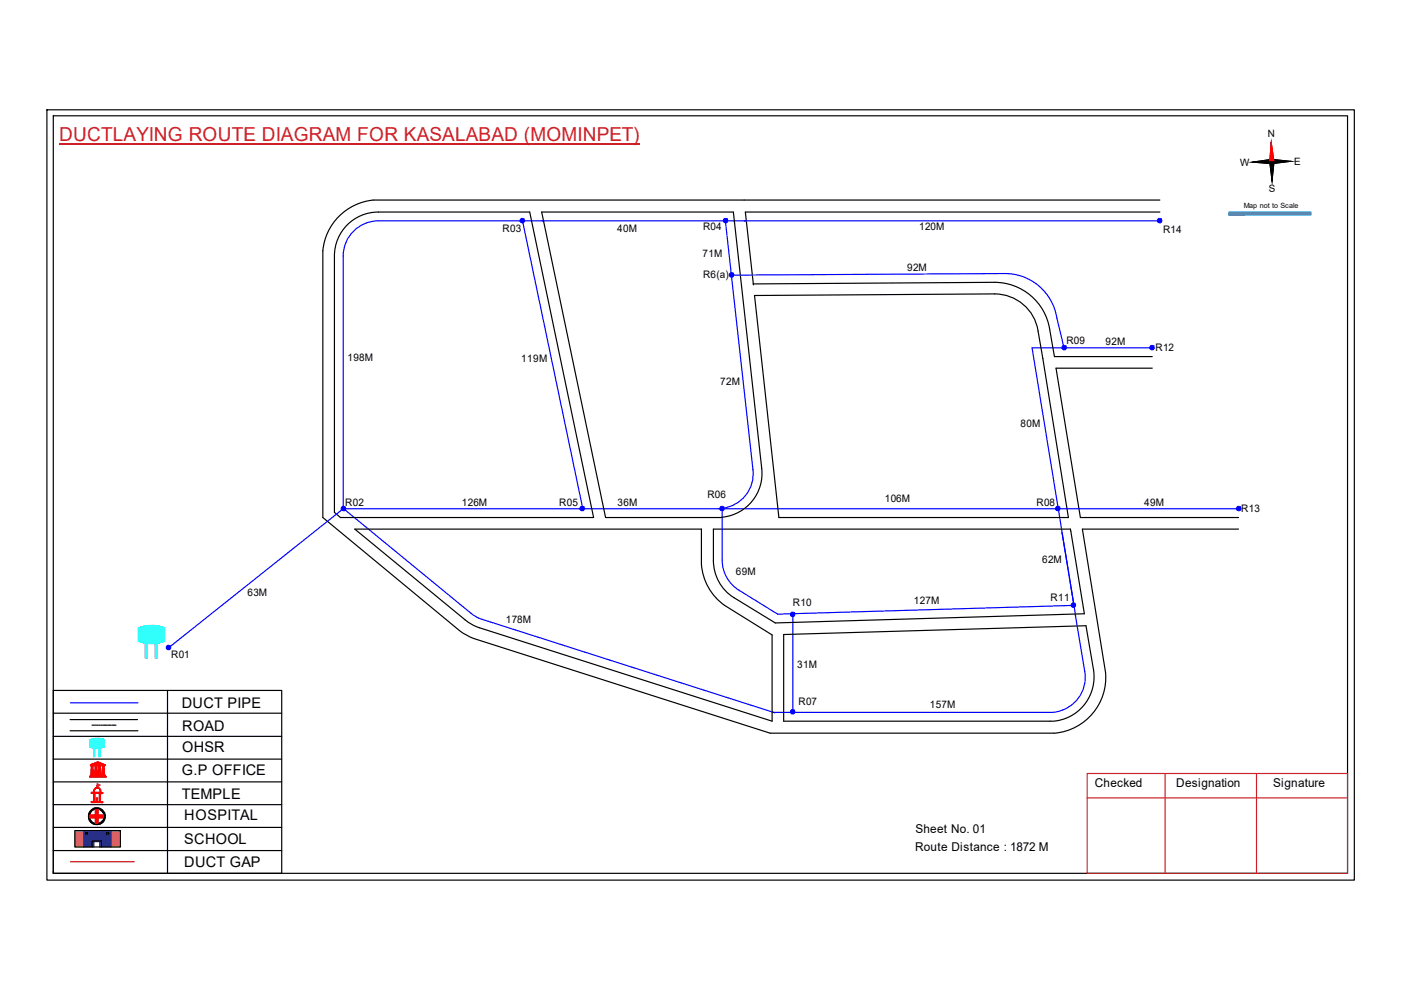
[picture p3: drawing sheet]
<svg xmlns="http://www.w3.org/2000/svg" width="297mm" height="210mm" viewBox="0 0 297 210" stroke-linecap="round" stroke-linejoin="round" font-family="sans-serif">
<path d="M11.3 151.2h48.4M11.3 156.1h48.4M14.9 152.6h14.3M14.9 154.9h14.3M35.5 146.4v38.8M11.3 175.4h48.4M11.3 161h48.4M11.3 165.8h48.4M11.3 170.6h48.4M11.3 180.3h48.4" fill="none" stroke="#000" stroke-width=".25"/>
<path d="M21 158.6h.3v1.8h-.3z" fill-rule="evenodd" fill="#0ffffc"/>
<path d="M21 158.6h.3v1.8h-.3z" fill="none" stroke="#0ffffc" stroke-width=".21"/>
<path d="M19.9 158.6h.2v1.8h-.2z" fill-rule="evenodd" fill="#0ffffc"/>
<path d="M19 156.9l1.6-.4 1.5 .3v1.6l-1.5 .3-1.6-.4zM19.9 158.6h.2v1.8h-.2z" fill="none" stroke="#0ffffc" stroke-width=".21"/>
<path d="M19 156.8a4 4 0 0 1 3.1 0v1.7a4.5 4.5 0 0 1-3-.1z" fill-rule="evenodd" fill="#0ffffc"/>
<path d="M19 156.8a4 4 0 0 1 3.1 0v1.7a4.5 4.5 0 0 1-3-.1z" fill="none" stroke="#0ffffc" stroke-width=".21"/>
<path d="M19 164.6h3.5v.2h-3.5zM19.2 164.3h3.1v.2h-3.1zM19.2 162.1l1.5-.6 1.6 .7zM19.3 162.4l.6-.1-.2 .1 .1 1.7h-.5l.1-1.7zM19.3 164.2h2.8v.1h-2.8zM19.5 162.1l1.2-.5 1.3 .5zM20.1 162.3h.5v1.8h-.5zM20.7 161.7l.2 .1-.2 .3zM20.9 162.3h.5v1.8h-.5zM21.6 162.3l.6 .1h-.1v1.7h-.4l.1-1.7z" fill="none" stroke="#f00" stroke-width=".21"/>
<path d="M21.6 162.3h.5v1.8h-.5z" fill-rule="evenodd" fill="#f00"/>
<path d="M21.6 162.3h.5v1.8h-.5z" fill="none" stroke="#f00" stroke-width=".21"/>
<path d="M20.9 162.3h.5v1.8h-.5z" fill-rule="evenodd" fill="#f00"/>
<path d="M20.9 162.3h.5v1.8h-.5z" fill="none" stroke="#f00" stroke-width=".21"/>
<path d="M20.1 162.3h.5v1.8h-.5z" fill-rule="evenodd" fill="#f00"/>
<path d="M20.1 162.3h.5v1.8h-.5z" fill="none" stroke="#f00" stroke-width=".21"/>
<path d="M19.3 162.3h.5v1.8h-.5z" fill-rule="evenodd" fill="#f00"/>
<path d="M19.3 162.3h.5v1.8h-.5z" fill="none" stroke="#f00" stroke-width=".21"/>
<path d="M20.6 161.7h.4v.4h-.4z" fill-rule="evenodd" fill="#f00"/>
<path d="M19 164.6h3.6v.2h-3.6zM19 164.7h3.6M19.2 164.3h3.1v.2h-3.1zM19.2 164.4h3.1M19.3 164.2h2.8v.1h-2.8zM19.3 164.3h2.8M20.6 161.7h.4v.4h-.4z" fill="none" stroke="#f00" stroke-width=".21"/>
<path d="M19.2 162.1l1-.4a.94 .94 0 0 1 1.1 0l1 .4v.2h-3.1zM19.9 162.1h.7l-.1-.3zM21 161.8l-.1 .3h.7z" fill-rule="evenodd" fill="#f00"/>
<path d="M19.2 162.1l1-.4a.94 .94 0 0 1 1.1 0l1 .4v.2h-3.1zM19.9 162.1l.6-.3 .1 .3zM20.1 168.1h1l-.1 1.9-.9-.1zM20.1 167.2a.73 .73 0 0 1 .9-.2 .73 .73 0 0 1 .4 .9v.2h.4v.1h-.5v1.7l.5 .1v.2l-2.5-.1v-.2h.6v-1.8h-.5v-.1h.5v-.4zM20.1 167.3a.55 .55 0 0 1 1 0l.2 .8-1.4-.1zM20.5 169.2l.1 .6zM20.6 166.5l.1 .5zM21 161.8l.6 .3h-.7z" fill="none" stroke="#f00" stroke-width=".21"/>
<path d="M20.6 166.2l.6 .3-.5 .3z" fill="none" stroke="#e66000" stroke-width=".21"/>
<path d="M20 167.2a.8 .8 0 0 1 1.4 .3v.5l.4 .1v.1l-.5 .1v1.5l.1 .2h.4v.2h-2.5v-.3l.6-.1v-1.6h-.6v-.2h.5zM20.1 167.4l-.2 .6h1.3l-.1-.6-.2-.3h-.5zM20.1 168.3v1.6h.9v-1.7zM20.4 169.2h.3l-.1 .7h-.2z" fill-rule="evenodd" fill="#f00"/>
<path d="M20 167.2a.8 .8 0 0 1 1.4 .3v.5l.4 .1v.1l-.5 .1v1.5l.1 .2h.4v.2h-2.5v-.3l.6-.1v-1.6h-.6v-.2h.5zM20.1 167.4l.3-.3h.5l.2 .3 .1 .6h-1.3zM20.1 168.3l.9-.1v1.7h-.9zM20.4 169.2h.3l-.1 .7h-.2z" fill="none" stroke="#f00" stroke-width=".21"/>
<path d="M20.6 166.5v.5z" fill="#f00"/>
<path d="M20.6 166.5v.5z" fill="none" stroke="#f00" stroke-width=".21"/>
<path d="M20.6 166.5v.5z" fill="#f00"/>
<path d="M20.6 166.5v.5z" fill="none" stroke="#f00" stroke-width=".21"/>
<path d="M20.6 166.5v.5z" fill="#f00"/>
<path d="M20.6 166.5v.5zM20.6 166.5v.5" fill="none" stroke="#f00" stroke-width=".21"/>
<path d="M20.7 166.8l-.1 .2z" fill="#f00"/>
<path d="M20.7 166.8l-.1 .2z" fill="none" stroke="#f00" stroke-width=".21"/>
<path d="M20.7 166.8v.2z" fill="#f00"/>
<path d="M20.7 166.8v.2z" fill="none" stroke="#f00" stroke-width=".21"/>
<path d="M20.6 167h.1z" fill="#f00"/>
<path d="M20.6 167h.1z" fill="none" stroke="#f00" stroke-width=".21"/>
<path d="M20.6 167h.1z" fill="#f00"/>
<path d="M20.6 167h.1z" fill="none" stroke="#f00" stroke-width=".21"/>
<path d="M20.6 166.2l.6 .3-.6 .3z" fill-rule="evenodd" fill="#e66000"/>
<path d="M20.6 166.2l.6 .3-.6 .3z" fill="none" stroke="#e66000" stroke-width=".21"/>
<path d="M11.3 146.4h48.4v38.8h-48.4zM19.5 153.8h.4M20 153.8h.3M20.4 153.8h.4M21 153.8h.2M21.4 153.8h.3M21.9 153.8h.3M22.3 153.8h.3M22.8 153.8h.4M23.2 153.8h.4M23.7 153.8h.4M24.2 153.8h.4" fill="none" stroke="#000" stroke-width=".25"/>
<path d="M14.9 149h14.3" fill="none" stroke="#00f" stroke-width=".25"/>
<g fill="none" stroke="#000" stroke-width=".21">
<path d="M19.3 172a1.56 1.56 0 0 1 2.7 .5 1.59 1.59 0 0 1-.6 1.8 1.54 1.54 0 0 1-2.1-.2 1.54 1.54 0 0 1 0-2.1z"/>
<circle cx="20.5" cy="173" r="1.81"/>
<circle cx="20.5" cy="173.1" r="1.78"/>
<circle cx="20.5" cy="173.1" r="1.59"/>
</g>
<path d="M18.7 173a1.81 1.81 0 0 1 3.6 0 1.81 1.81 0 0 1-3.6 0zM19.6 171.8a1.57 1.57 0 0 0 .3 2.7 1.57 1.57 0 0 0 2.2-1.6 1.69 1.69 0 0 0-2.2-1.3z" fill-rule="evenodd" fill="#000"/>
<path d="M19.1 172.8h1.2v-1.1h.5v1.1h1.1v.6h-1.1v1.1h-.5v-1.1h-1.2z" fill="none" stroke="#f00" stroke-width=".25"/>
<path d="M19.1 172.8h1.1v-1.1h.6v1.1h1.1v.6h-1.1v1.1h-.6v-1.1h-1.1z" fill-rule="evenodd" fill="#f00"/>
<path d="M19.1 172.8h1.1v-1.1h.6v1.1h1.1v.6h-1.1v1.1h-.6v-1.1h-1.1z" fill="none" stroke="#f00" stroke-width=".21"/>
<path d="M14.9 182.7h13.6" fill="none" stroke="#f00" stroke-width=".25"/>
<path d="M15.9 176.1h1.9v3.5h-1.9zM23.6 176.1h1.9v3.5h-1.9z" fill-rule="evenodd" fill="#c8c92d"/>
<path d="M15.9 176.1h1.9v3.5h-1.9zM23.6 176.1h1.9v3.5h-1.9z" fill="none" stroke="#c8c92d" stroke-width=".21"/>
<path d="M17.7 176.1h5.9v3.5h-2.5v-1.1h-1.2v1.1h-2.2zM18.2 176.5v.4h.3v-.4zM22.6 176.5v.4h.4v-.4z" fill-rule="evenodd" fill="#293189"/>
<path d="M17.7 176.1h5.9v3.5h-2.5v-1.1h-1.2v1.1h-2.2zM18.2 176.5h.3v.4h-.3zM22.6 176.5h.4v.4h-.4z" fill="none" stroke="#293189" stroke-width=".21"/>
<path d="M9.9 23.3h277.2v163.3h-277.2zM11.3 24.6h274.4v160.6h-274.4zM269.5 30.2l.2 8.2M15.9 176.1h9.6v3.5h-9.6zM18.2 176.5h.4v.4h-.4zM19.5 179.6v-1.3h2v1.3M22.6 176.5h.5v.4h-.5zM11.3 184.8v.4" fill="none" stroke="#000" stroke-width=".25"/>
<path d="M12.6 30.4h123M230.5 164h55.2v21.2h-55.2zM230.5 169.2h55.2M247 164v21.2M266.4 164v21.2" fill="none" stroke="#cd2027" stroke-width=".25"/>
<path d="M265.6 34.4l4-.6v.9zM269.6 33.8l4.1 .4-4.1 .5z" fill="#000"/>
<path d="M265.6 34.4l4-.6v.9zM269.6 33.8l4.1 .4-4.1 .5z" fill="none" stroke="#000" stroke-width=".21"/>
<path d="M269.5 30.2l.6 4.1h-.9z" fill="#f00"/>
<path d="M269.5 30.2l.6 4.1h-.9z" fill="none" stroke="#f00" stroke-width=".21"/>
<path d="M269.2 34.3h.9l-.4 4.1zM265.6 34.4l4-.6v.9zM269.6 33.8l4.1 .4-4.1 .5z" fill="#000"/>
<path d="M265.6 34.4l4-.6v.9zM269.2 34.3h.9l-.4 4.1zM269.6 33.8l4.1 .4-4.1 .5z" fill="none" stroke="#000" stroke-width=".21"/>
<path d="M269.5 30.2l.2 8.2" fill="none" stroke="#000" stroke-width=".25"/>
<path d="M269.5 30.2l.6 4.1h-.9z" fill="#f00"/>
<path d="M269.5 30.2l.6 4.1h-.9z" fill="none" stroke="#f00" stroke-width=".21"/>
<path d="M269.2 34.3h.9l-.4 4.1z" fill="#000"/>
<path d="M269.2 34.3h.9l-.4 4.1z" fill="none" stroke="#000" stroke-width=".21"/>
<path d="M269.5 30.2l.1 4.1" fill="none" stroke="#f00" stroke-width=".25"/>
<path d="M269.6 34.3l.1 4.1" fill="none" stroke="#000" stroke-width=".25"/>
<path d="M260.6 45h17.2v.6h-17.2z" fill-rule="evenodd" fill="#0093dd"/>
<path d="M260.6 45h17.2v.6h-17.2z" fill="none" stroke="#0093dd" stroke-width=".21"/>
<path d="M260.6 45h17.3v.6h-17.3z" fill="none" stroke="#0093dd" stroke-width=".25"/>
<path d="M73.2 48.1a9.3 9.3 0 0 1 7-3.1h32.1l13.6 64.7h-53.7l-1.3-1.1v-54.3a9.3 9.3 0 0 1 2.3-6.2zM114.8 45h40.7l6 54.3a9.4 9.4 0 0 1-9.2 10.4h-23.9zM245.9 42.4h-166.8a11.9 11.9 0 0 0-10.7 10.8v56.5l29.4 24.3 2.7 1.4 62.8 20h60.2a11.8 11.8 0 0 0 10.9-12.8l-4.9-30.4h33.1M245.9 45h-87.9l1.7 15.2M159.7 60.2h.1M159.7 60.2l51.2-.3a11.8 11.8 0 0 1 11.6 9.9l1.1 5.8h20.7M160 62.7l50.9-.4a9.3 9.3 0 0 1 9.2 7.9l6.4 39.5h-61.4zM244.3 78.1h-20.4l5.2 31.6h33.5M75.2 112.2h73.5v7.4a11.7 11.7 0 0 0 4.9 8.8l10.1 6.2v18.3l-63.1-20.2-2-1.3zM151.3 112.2h75.6l3 17.9-65.5 2-8.7-5.4a9.3 9.3 0 0 1-4.4-7.9zM166.2 134.5l64-1.8 1.7 9.4a9.4 9.4 0 0 1-9.3 10.8h-56.4z" fill="none" stroke="#000" stroke-width=".25"/>
<path d="M110.8 46.8l12.8 61.1M153.8 46.8l5.8 52.8a7.5 7.5 0 0 1-7.3 8.3h-79.5v-53.6a7.5 7.5 0 0 1 7.4-7.5h165.7M155.1 58.3l57.9-.3a11.1 11.1 0 0 1 11.1 9.4l1.5 6.3M244.3 73.7h-25.5l9.2 56.8M72.9 107.9l26.9 22.1 1.6 1 62.9 20.1M153.1 107.8v11a7.5 7.5 0 0 0 3.6 6.3l8.2 5.1 62.8-1.8M153.1 107.9h109.7M168.1 130.1v20.9M228 130.2l2 12.2a7.5 7.5 0 0 1-7.4 8.6h-58.6" fill="none" stroke="#00f" stroke-width=".25"/>
<circle cx="262.7" cy="107.8" r=".49" fill="#00f"/>
<circle cx="262.7" cy="107.8" r=".49" fill="none" stroke="#00f" stroke-width=".21"/>
<circle cx="224.3" cy="107.8" r=".49" fill="#00f"/>
<circle cx="224.3" cy="107.8" r=".49" fill="none" stroke="#00f" stroke-width=".21"/>
<circle cx="227.6" cy="128.3" r=".49" fill="#00f"/>
<circle cx="227.6" cy="128.3" r=".49" fill="none" stroke="#00f" stroke-width=".21"/>
<circle cx="168.1" cy="150.9" r=".49" fill="#00f"/>
<circle cx="168.1" cy="150.9" r=".49" fill="none" stroke="#00f" stroke-width=".21"/>
<circle cx="168.1" cy="130.2" r=".49" fill="#00f"/>
<circle cx="168.1" cy="130.2" r=".49" fill="none" stroke="#00f" stroke-width=".21"/>
<circle cx="72.8" cy="107.8" r=".49" fill="#00f"/>
<circle cx="72.8" cy="107.8" r=".49" fill="none" stroke="#00f" stroke-width=".21"/>
<circle cx="123.5" cy="107.8" r=".49" fill="#00f"/>
<circle cx="123.5" cy="107.8" r=".49" fill="none" stroke="#00f" stroke-width=".21"/>
<circle cx="153.1" cy="107.8" r=".49" fill="#00f"/>
<circle cx="153.1" cy="107.8" r=".49" fill="none" stroke="#00f" stroke-width=".21"/>
<circle cx="110.8" cy="46.7" r=".49" fill="#00f"/>
<circle cx="110.8" cy="46.7" r=".49" fill="none" stroke="#00f" stroke-width=".21"/>
<circle cx="153.9" cy="46.7" r=".49" fill="#00f"/>
<circle cx="153.9" cy="46.7" r=".49" fill="none" stroke="#00f" stroke-width=".21"/>
<circle cx="155.1" cy="58.3" r=".49" fill="#00f"/>
<circle cx="155.1" cy="58.3" r=".49" fill="none" stroke="#00f" stroke-width=".21"/>
<circle cx="225.7" cy="73.7" r=".49" fill="#00f"/>
<circle cx="225.7" cy="73.7" r=".49" fill="none" stroke="#00f" stroke-width=".21"/>
<circle cx="244.3" cy="73.7" r=".49" fill="#00f"/>
<circle cx="244.3" cy="73.7" r=".49" fill="none" stroke="#00f" stroke-width=".21"/>
<circle cx="245.9" cy="46.7" r=".49" fill="#00f"/>
<circle cx="245.9" cy="46.7" r=".49" fill="none" stroke="#00f" stroke-width=".21"/>
<circle cx="35.7" cy="137.2" r=".49" fill="#00f"/>
<circle cx="35.7" cy="137.2" r=".49" fill="none" stroke="#00f" stroke-width=".21"/>
<path d="M72.8 107.9l-37 29.4" fill="none" stroke="#00f" stroke-width=".25"/>
<path d="M32.9 136.2h.5v3.3h-.5z" fill-rule="evenodd" fill="#0ffffc"/>
<path d="M32.9 136.2h.5v3.3h-.5z" fill="none" stroke="#0ffffc" stroke-width=".21"/>
<path d="M30.8 136.2h.5v3.3h-.5z" fill-rule="evenodd" fill="#0ffffc"/>
<path d="M29.3 133.2a7.3 7.3 0 0 1 5.5-.1v2.8a6.9 6.9 0 0 1-5.5 0zM30.8 136.2h.5v3.3h-.5z" fill="none" stroke="#0ffffc" stroke-width=".21"/>
<path d="M29.3 133.1a7.8 7.8 0 0 1 5.6 0v2.8a3.1 3.1 0 0 1-2.2 .6 5.6 5.6 0 0 1-3.3-.5z" fill-rule="evenodd" fill="#0ffffc"/>
<path d="M29.3 133.1a7.8 7.8 0 0 1 5.6 0v2.8a3.1 3.1 0 0 1-2.2 .6 5.6 5.6 0 0 1-3.3-.5z" fill="none" stroke="#0ffffc" stroke-width=".21"/>
<text font-size="4.1" fill="#cd2027" x="12.6" y="29.9">DUCTLAYING ROUTE DIAGRAM FOR KASALABAD (MOMINPET)</text>
<g font-size="3.1">
<text x="38.6" y="150">DUCT PIPE</text>
<text x="38.6" y="154.9">ROAD</text>
<text x="38.6" y="159.5">OHSR</text>
<text x="38.6" y="164.3">G.P OFFICE</text>
<text x="38.6" y="169.3">TEMPLE</text>
<text x="39.1" y="173.9">HOSPITAL</text>
<text x="39.1" y="179">SCHOOL</text>
<text x="39.1" y="183.8">DUCT GAP</text>
</g>
<g font-size="2.6">
<text x="232.1" y="167">Checked</text>
<text x="249.4" y="167">Designation</text>
<text x="270" y="167">Signature</text>
<text x="194.1" y="176.6">Sheet No. 01</text>
<text x="194" y="180.3">Route Distance : 1872 M</text>
</g>
<g font-size="2.2">
<text x="106.5" y="49.1">R03</text>
<text x="130.8" y="49.1">40M</text>
<text x="149.1" y="48.8">R04</text>
<text x="194.9" y="48.7">120M</text>
<text x="246.6" y="49.4">R14</text>
<text x="149" y="54.4">71M</text>
<text x="149.1" y="59">R6(a)</text>
<text x="192.3" y="57.4">92M</text>
<text x="73.7" y="76.5">198M</text>
<text x="110.5" y="76.7">119M</text>
<text x="226.1" y="72.9">R09</text>
<text x="234.4" y="73.2">92M</text>
<text x="245" y="74.4">R12</text>
<text x="152.7" y="81.6">72M</text>
<text x="216.4" y="90.6">80M</text>
<text x="73.2" y="107.3">R02</text>
<text x="97.9" y="107.3">126M</text>
<text x="118.6" y="107.3">R05</text>
<text x="130.9" y="107.3">36M</text>
<text x="150" y="105.6">R06</text>
<text x="187.6" y="106.3">106M</text>
<text x="219.7" y="107.4">R08</text>
<text x="242.6" y="107.2">49M</text>
<text x="263.2" y="108.6">R13</text>
<text x="220.9" y="119.4">62M</text>
<text x="156" y="121.9">69M</text>
<text x="52.4" y="126.3">63M</text>
<text x="107.2" y="132">178M</text>
<text x="168.1" y="128.4">R10</text>
<text x="193.8" y="128.1">127M</text>
<text x="222.7" y="127.5">R11</text>
<text x="36.3" y="139.6">R01</text>
<text x="169" y="141.6">31M</text>
<text x="169.3" y="149.4">R07</text>
<text x="197.1" y="150">157M</text>
</g>
<g font-size="2.1">
<text x="268.8" y="29.1" transform="rotate(-1 268.8 29.1)">N</text>
<text x="262.9" y="35.1" transform="rotate(-1 262.9 35.1)">W</text>
<text x="274.4" y="35" transform="rotate(-1 274.4 35)">E</text>
<text x="269" y="40.7" transform="rotate(-1 269 40.7)">S</text>
</g>
<text font-size="1.5" x="263.7" y="44.2">Map not to Scale</text>
</svg>
